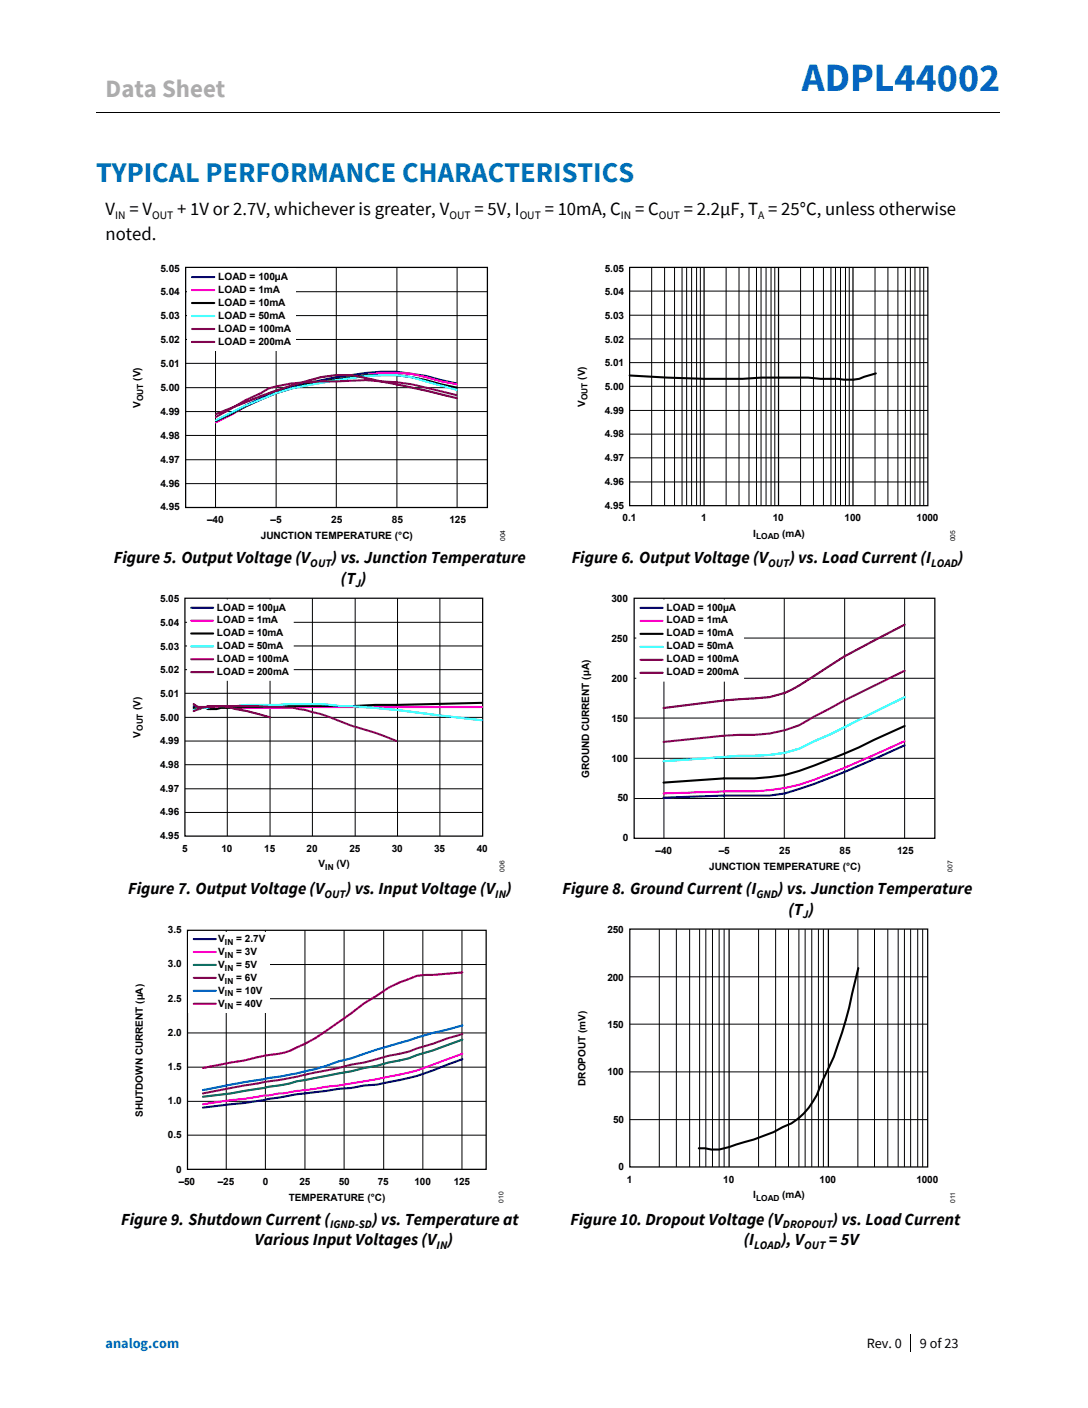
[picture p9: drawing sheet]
<svg xmlns="http://www.w3.org/2000/svg" width="216mm" height="279mm" viewBox="0 0 216 279" stroke-linecap="round" stroke-linejoin="round" font-family="sans-serif">
<g fill="none" stroke="#000" stroke-width=".2">
<path d="M19 22.3h83.2M102.4 22.3h96M36.8 57.9h59.9M42.8 53.1v47.6M54.8 53.1v47.6M66.7 53.1v47.6M78.8 53.1v47.6M90.7 53.1v47.6M36.8 62.6h59.9M36.8 67.4h59.9M36.8 72.1h59.9M36.8 76.9h59.9"/>
<path d="M36.8 81.7h59.9M36.8 86.4h59.9M36.8 91.2h59.9M36.8 96h59.9M180.6 264.7v3.5"/>
</g>
<path d="M102.2 22.2h.2v.2h-.2z" fill-rule="evenodd" fill="#000"/>
<path d="M36.8 53.1h59.9v47.6h-59.9z" fill="none" stroke="#000" stroke-width=".25"/>
<path d="M37.3 53.3h21.4v16.3h-21.4z" fill="#fff"/>
<path d="M38.1 55h4.4M90.6 76.1l-6.1-1.5-2.8-.4a32.9 32.9 0 0 0-12 .2l-3 .4-8.9 1.9a54.9 54.9 0 0 0-11.9 5.5l-3 1.4" fill="none" stroke="#000080" stroke-width=".42"/>
<path d="M38.1 57.6h4.4M90.6 76.3l-3.1-.6-5.8-1.5-6.1-.2-15 2.5a39.9 39.9 0 0 0-14.7 5.8l-3 1.5" fill="none" stroke="#f0f" stroke-width=".42"/>
<path d="M38.1 60.1h4.4M90.6 76.9l-3.1-.6a39.5 39.5 0 0 0-14.9-1.9l-5.9 .9a52.8 52.8 0 0 0-20.8 6.9l-3 1.4" fill="none" stroke="#000" stroke-width=".42"/>
<path d="M38.1 62.7h4.4M90.6 77.3l-8.9-2.5a36 36 0 0 0-12 .2 87.2 87.2 0 0 0-14.9 3 89.6 89.6 0 0 0-11.9 5.4" fill="none" stroke="#0ff" stroke-width=".42"/>
<path d="M38.1 65.3h4.4M90.6 78.4l-8.9-2.1-3-.5-6.1-.4-5.9 .3a48.4 48.4 0 0 0-13.4 1.4l-1.5 .9-3.1 1.4-5.8 3.3" fill="none" stroke="#800080" stroke-width=".42"/>
<path d="M38.1 67.9h4.4M90.6 79l-6.1-1.5-11.9-2.5a20.1 20.1 0 0 0-12 .7 103.2 103.2 0 0 0-11.9 4.1l-5.8 2.4" fill="none" stroke="#800000" stroke-width=".42"/>
<g fill="none" stroke="#000" stroke-width=".2">
<path d="M124.9 57.8h59.2M129.3 53.1v47.2M131.9 53.1v47.2M133.9 53.1v47.2M135.3 53.1v47.2M136.3 53.1v47.2M137.2 53.1v47.2M138.2 53.1v47.2M139 53.1v47.2M144.1 53.1v47.2M146.6 53.1v47.2M148.6 53.1v47.2"/>
<path d="M150.1 53.1v47.2M151 53.1v47.2M152 53.1v47.2M153 53.1v47.2M153.7 53.1v47.2M158.9 53.1v47.2M161.4 53.1v47.2M163.4 53.1v47.2M164.9 53.1v47.2M165.8 53.1v47.2M166.8 53.1v47.2M167.8 53.1v47.2"/>
<path d="M168.5 53.1v47.2M173.6 53.1v47.2M176.2 53.1v47.2M178.2 53.1v47.2M179.7 53.1v47.2M180.7 53.1v47.2M181.6 53.1v47.2M182.6 53.1v47.2M183.3 53.1v47.2M124.9 62.6h59.2M124.9 67.3h59.2M124.9 72h59.2"/>
<path d="M124.9 76.7h59.2M124.9 81.4h59.2M124.9 86.2h59.2M124.9 90.9h59.2M124.9 95.6h59.2"/>
</g>
<path d="M124.9 53.1h59.2v47.2h-59.2zM139.7 53.1v47.2M154.5 53.1v47.2M169.3 53.1v47.2" fill="none" stroke="#000" stroke-width=".25"/>
<path d="M124.9 74.5l14.8 .7z" fill="#f6f6f6"/>
<path d="M124.9 74.5l14.8 .7" fill="none" stroke="#000" stroke-width=".41"/>
<path d="M139.7 75.2l14.9-.3h-3.5l-3.7 .3z" fill="#f6f6f6"/>
<path d="M154.6 74.9h-3.5l-3.7 .3h-7.7" fill="none" stroke="#000" stroke-width=".41"/>
<path d="M154.6 74.9h5.8l2.4 .3h2z" fill="#f6f6f6"/>
<path d="M154.6 74.9h5.8l2.4 .3h2" fill="none" stroke="#000" stroke-width=".41"/>
<path d="M164.8 75.2l4.5 .1z" fill="#f6f6f6"/>
<path d="M164.8 75.2l4.5 .1" fill="none" stroke="#000" stroke-width=".41"/>
<path d="M169.3 75.3l4.5-1.2-3.3 1.1z" fill="#f6f6f6"/>
<path d="M173.8 74.1l-3.3 1.1-1.2 .1" fill="none" stroke="#000" stroke-width=".41"/>
<path d="M36.7 118.7h59.1v47.2h-59.1z" fill="none" stroke="#000" stroke-width=".25"/>
<g fill="none" stroke="#000" stroke-width=".2">
<path d="M45.1 118.7v47.2M53.6 118.7v47.2M62 118.7v47.2M70.5 118.7v47.2M78.9 118.7v47.2M87.3 118.7v47.2M36.7 123.5h59.1M36.7 128.2h59.1M36.7 132.9h59.1M36.7 137.6h59.1M36.7 142.4h59.1M36.7 147.1h59.1"/>
<path d="M36.7 151.7h59.1M36.7 156.5h59.1M36.7 161.2h59.1"/>
</g>
<path d="M37.1 119h21.2v16.1h-21.2z" fill="#fff"/>
<path d="M37.9 120.6h4.4M38.4 140.1l.9 .2h1.6l.3 .2h1.8l.9-.2h51.7" fill="none" stroke="#000080" stroke-width=".41"/>
<path d="M37.9 123.2h4.4M95.6 140.3h-38.4l-1.7 .2h-14.3a2.71 2.71 0 0 0-1.9 .2h-.9" fill="none" stroke="#f0f" stroke-width=".41"/>
<path d="M37.9 125.7h4.4M95.6 139.5l-21.2 .4-4.7 .2h-12.5l-1.7 .2h-6.4l-5.2 .2-.9 .2h-1.8l-.3-.2h-.9a1.34 1.34 0 0 1-1.6 0" fill="none" stroke="#000" stroke-width=".41"/>
<path d="M37.9 128.3h4.4M38.4 140.9l1.6-.4h.9a18.3 18.3 0 0 1 5.9-.4l2.3-.2h4.5a108.7 108.7 0 0 1 11.9 0l2.1 .2h2.1a250.3 250.3 0 0 1 17.3 1.8l8.6 1" fill="none" stroke="#0ff" stroke-width=".41"/>
<path d="M37.9 130.8h4.4M38.4 141.1a6.3 6.3 0 0 1 3.9-.8l.7-.2h2a139.7 139.7 0 0 1 13.3 .4l2.2 .4a46.1 46.1 0 0 1 9.2 3.1l4.7 1.4 4.3 1.7" fill="none" stroke="#800080" stroke-width=".41"/>
<path d="M37.9 133.4h4.4M38.4 139.7a2.72 2.72 0 0 0 2.8 .4h1.1a10.7 10.7 0 0 1 4.5 .6l2.3 .4 4.5 1.3" fill="none" stroke="#800000" stroke-width=".41"/>
<path d="M125.8 118.7h59.7v47.7h-59.7z" fill="none" stroke="#000" stroke-width=".25"/>
<path d="M131.7 118.7v47.7M143.7 118.7v47.7M155.6 118.7v47.7M167.6 118.7v47.7M179.5 118.7v47.7M125.8 126.6h59.7M125.8 134.6h59.7M125.8 142.5h59.7M125.8 150.5h59.7M125.8 158.5h59.7" fill="none" stroke="#000" stroke-width=".2"/>
<path d="M126.3 119h21.3v16.3h-21.3z" fill="#fff"/>
<path d="M127.1 120.6h4.4M179.5 147.9a176.3 176.3 0 0 1-23.8 9.6l-3 .4h-9l-12 .4" fill="none" stroke="#000080" stroke-width=".41"/>
<path d="M127.1 123.2h4.4M179.5 147.1a186.5 186.5 0 0 1-20.9 8.6 43.1 43.1 0 0 1-12 1.3l-14.9 .5" fill="none" stroke="#f0f" stroke-width=".41"/>
<path d="M127.1 125.8h4.4M179.5 144.1l-6.1 2.7a105.9 105.9 0 0 1-17.7 7 55 55 0 0 1-12 .7l-12 .8" fill="none" stroke="#000" stroke-width=".41"/>
<path d="M127.1 128.4h4.4M179.5 138.3l-15 7.5-2.9 1.3a22.2 22.2 0 0 1-11.9 2.9h-3.1l-14.9 1.1" fill="none" stroke="#0ff" stroke-width=".41"/>
<path d="M127.1 130.9h4.4M179.5 133.1a348.2 348.2 0 0 0-20.9 10.8 26.3 26.3 0 0 1-12 1.9l-2.9 .2-12 1.2" fill="none" stroke="#800080" stroke-width=".41"/>
<path d="M127.1 133.5h4.4M179.5 124l-12 6.3-3 1.9a52.2 52.2 0 0 1-8.8 5.3l-3 .8a218.9 218.9 0 0 0-21 2.2" fill="none" stroke="#800000" stroke-width=".41"/>
<path d="M37.2 184.6h59.3v47.4h-59.3z" fill="none" stroke="#000" stroke-width=".25"/>
<g fill="none" stroke="#000" stroke-width=".2">
<path d="M37.2 191.4h59.3M37.2 198.2h59.3M44.9 184.6v47.4M52.7 184.6v47.4M60.5 184.6v47.4M68.3 184.6v47.4M76.1 184.6v47.4M83.9 184.6v47.4M91.7 184.6v47.4M37.2 205h59.3M37.2 211.8h59.3M37.2 218.5h59.3"/>
<path d="M37.2 225.3h59.3"/>
</g>
<path d="M37.5 184.9h16.1v15.9h-16.1z" fill="#fff"/>
<path d="M38.4 186.3h4.4M91.8 210.2l-3 1.1a51.9 51.9 0 0 1-16.5 4.1l-2.6 .5a175.2 175.2 0 0 0-14.4 1.9l-6.8 1.1-8.2 .9" fill="none" stroke="#000080" stroke-width=".41"/>
<path d="M38.4 188.9h4.4M91.8 209.1l-5.9 2.2a40.2 40.2 0 0 1-8.9 2.4l-9.8 1.7-26.9 3.7" fill="none" stroke="#f0f" stroke-width=".41"/>
<path d="M38.4 191.5h4.4M91.8 206.3l-10.7 3.7-11.4 2.6-10.8 2a24.4 24.4 0 0 1-5.6 1.1l-7.5 1.3-5.5 .6" fill="none" stroke="#008000" stroke-width=".41"/>
<path d="M38.4 194h4.4M91.8 205.2l-3 .9-7.7 2.6a67.6 67.6 0 0 0-8.8 2.2l-2.6 .4-2.5 .6-10.9 2.3-7.8 1.2-8.2 1.6" fill="none" stroke="#800080" stroke-width=".41"/>
<path d="M38.4 196.6h4.4M91.8 203.5l-3 .8a263.5 263.5 0 0 0-19.1 5.7l-2.5 .6a46.5 46.5 0 0 1-9.7 2.7l-9 1.4-8.2 1.6" fill="none" stroke="#00f" stroke-width=".41"/>
<path d="M38.4 199.2h4.4M91.8 193l-9.1 .6a27.6 27.6 0 0 0-8 4l-2.4 1.5-2.6 2a84.8 84.8 0 0 1-9.2 6l-1.5 .7a12.3 12.3 0 0 1-5.7 1.6l-4.8 1-8.2 1.5" fill="none" stroke="#f00" stroke-width=".41"/>
<g fill="none" stroke="#000" stroke-width=".2">
<path d="M125 193.8h59.1M130.8 184.4v47.2M134.2 184.4v47.2M136.9 184.4v47.2M138.8 184.4v47.2M140.1 184.4v47.2M141.4 184.4v47.2M142.7 184.4v47.2M143.7 184.4v47.2M150.5 184.4v47.2M153.9 184.4v47.2M156.5 184.4v47.2"/>
<path d="M158.5 184.4v47.2M159.8 184.4v47.2M161.1 184.4v47.2M162.4 184.4v47.2M163.4 184.4v47.2M170.2 184.4v47.2M173.5 184.4v47.2M176.2 184.4v47.2M178.2 184.4v47.2M179.5 184.4v47.2M180.7 184.4v47.2M182.1 184.4v47.2"/>
<path d="M183.1 184.4v47.2M125 203.2h59.1M125 212.7h59.1M125 222.2h59.1"/>
</g>
<path d="M125 184.4h59.1v47.2h-59.1zM144.7 184.4v47.2M164.4 184.4v47.2" fill="none" stroke="#000" stroke-width=".25"/>
<path d="M170.3 192.1l-1.2 5.1a70.3 70.3 0 0 1-4.8 15l-1.2 2.4a14.4 14.4 0 0 1-6.1 8.3l-1.7 .8a40.8 40.8 0 0 1-9.2 3.4 12.3 12.3 0 0 1-5 1l-1.2-.2h-1.2" fill="none" stroke="#000" stroke-width=".41"/>
<text font-size="7.9" fill="#0563c1" x="159.1" y="18">ADPL44002</text>
<text font-size="5.7" fill="#006fb9" x="19" y="36.2">TYPICAL PERFORMANCE CHARACTERISTICS</text>
<text font-size="4.9" fill="#aeaaaa" x="21" y="19.3">Data Sheet</text>
<g font-size="3.7">
<text x="21" y="42.7">V</text>
<text x="21" y="47.7">noted.</text>
<text x="25.7" y="42.7">= V</text>
<text x="35.1" y="42.7">+ 1V or 2.7V, whichever is greater, V</text>
<text x="94.2" y="42.7">= 5V, I</text>
<text x="108.1" y="42.7">= 10mA, C</text>
<text x="126" y="42.7">= C</text>
<text x="135.7" y="42.7">= 2.2µF, T = 25°C, unless otherwise</text>
</g>
<g font-size="3.3">
<text x="22.6" y="111.8">Figure 5. Output Voltage (V</text>
<text x="65.8" y="111.8">) vs. Junction Temperature</text>
<text x="113.5" y="111.8">Figure 6. Output Voltage (V</text>
<text x="156.6" y="111.8">) vs. Load Current (I</text>
<text x="190.1" y="111.8">)</text>
<text x="67.6" y="115.8">(T )</text>
<text x="25.4" y="177.4">Figure 7. Output Voltage (V</text>
<text x="68.6" y="177.4">) vs. Input Voltage (V )</text>
<text x="111.6" y="177.4">Figure 8. Ground Current (I</text>
<text x="154.4" y="177.4">) vs. Junction Temperature</text>
<text x="156.5" y="181.5">(T )</text>
<text x="24" y="243.1">Figure 9. Shutdown Current (</text>
<text x="73.8" y="243.1">) vs. Temperature at</text>
<text x="113.2" y="243.1">Figure 10. Dropout Voltage (V</text>
<text x="165.2" y="243.1">) vs. Load Current</text>
<text x="50.5" y="247.1">Various Input Voltages (V )</text>
<text x="147.6" y="247.1">(I</text>
<text x="155" y="247.1">), V</text>
<text x="164.5" y="247.1">= 5V</text>
</g>
<text font-size="2.8" fill="#0563c1" x="21" y="267.5">analog.com</text>
<g font-size="2.8">
<text x="172" y="267.5">Rev. 0</text>
<text x="182.5" y="267.5">9 of 23</text>
</g>
<g font-size="2.3">
<text x="22.9" y="43.4">IN</text>
<text x="30.2" y="43.4">OUT</text>
<text x="89.2" y="43.4">OUT</text>
<text x="103.1" y="43.4">OUT</text>
<text x="123.2" y="43.4">IN</text>
<text x="130.7" y="43.4">OUT</text>
<text x="150.5" y="43.4">A</text>
<text x="61.6" y="112.5">OUT</text>
<text x="152.4" y="112.5">OUT</text>
<text x="184.8" y="112.5">LOAD</text>
<text x="70.5" y="116.5">J</text>
<text x="64.4" y="178.1">OUT</text>
<text x="98.3" y="178.1">IN</text>
<text x="150.1" y="178.1">GND</text>
<text x="159.3" y="182.2">J</text>
<text x="65.5" y="243.8">IGND-SD</text>
<text x="155.4" y="243.8">DROPOUT</text>
<text x="86.6" y="247.8">IN</text>
<text x="149.7" y="247.8">LOAD</text>
<text x="159.6" y="247.8">OUT</text>
</g>
<g font-size="2">
<text x="31.8" y="53.9">5.05</text>
<text x="120" y="53.9">5.05</text>
<text x="31.8" y="58.6">5.04</text>
<text x="43.3" y="55.6">LOAD = 100µA</text>
<text x="43.3" y="58.1">LOAD = 1mA</text>
<text x="120" y="58.6">5.04</text>
<text x="31.8" y="63.4">5.03</text>
<text x="43.3" y="60.6">LOAD = 10mA</text>
<text x="43.3" y="63.2">LOAD = 50mA</text>
<text x="43.3" y="65.8">LOAD = 100mA</text>
<text x="120" y="63.3">5.03</text>
<text x="31.8" y="68.1">5.02</text>
<text x="43.3" y="68.4">LOAD = 200mA</text>
<text x="120" y="68">5.02</text>
<text x="27.9" y="75.5" transform="rotate(-90 27.9 75.5)">(V)</text>
<text x="31.8" y="77.6">5.00</text>
<text x="31.8" y="72.9">5.01</text>
<text x="116.1" y="75.3" transform="rotate(-90 116.1 75.3)">(V)</text>
<text x="120" y="77.4">5.00</text>
<text x="120" y="72.7">5.01</text>
<text x="27.9" y="81" transform="rotate(-90 27.9 81)">V</text>
<text x="31.8" y="82.3">4.99</text>
<text x="116.1" y="80.8" transform="rotate(-90 116.1 80.8)">V</text>
<text x="120" y="82.1">4.99</text>
<text x="31.8" y="87.1">4.98</text>
<text x="120" y="86.8">4.98</text>
<text x="31.8" y="91.8">4.97</text>
<text x="120" y="91.5">4.97</text>
<text x="31.8" y="96.5">4.96</text>
<text x="31.8" y="101.3">4.95</text>
<text x="120" y="100.9">4.95</text>
<text x="120" y="96.2">4.96</text>
<text x="41.1" y="103.9">–40</text>
<text x="51.8" y="106.9">JUNCTION TEMPERATURE (°C)</text>
<text x="53.7" y="103.9">–5</text>
<text x="65.7" y="103.9">25</text>
<text x="77.8" y="103.9">85</text>
<text x="89.2" y="103.9">125</text>
<text x="123.5" y="103.5">0.1</text>
<text x="139.1" y="103.5">1</text>
<text x="149.5" y="106.5">I</text>
<text x="153.3" y="103.5">10</text>
<text x="155.2" y="106.5">(mA)</text>
<text x="167.6" y="103.5">100</text>
<text x="181.9" y="103.5">1000</text>
<text x="31.8" y="119.5">5.05</text>
<text x="121.3" y="119.5">300</text>
<text x="31.8" y="124.2">5.04</text>
<text x="43" y="121.2">LOAD = 100µA</text>
<text x="43" y="123.7">LOAD = 1mA</text>
<text x="132.2" y="121.2">LOAD = 100µA</text>
<text x="132.2" y="123.7">LOAD = 1mA</text>
<text x="31.8" y="128.9">5.03</text>
<text x="43" y="126.2">LOAD = 10mA</text>
<text x="43" y="128.8">LOAD = 50mA</text>
<text x="43" y="131.3">LOAD = 100mA</text>
<text x="121.3" y="127.4">250</text>
<text x="132.2" y="126.3">LOAD = 10mA</text>
<text x="132.2" y="128.9">LOAD = 50mA</text>
<text x="132.2" y="131.4">LOAD = 100mA</text>
<text x="31.8" y="133.6">5.02</text>
<text x="43" y="133.9">LOAD = 200mA</text>
<text x="121.3" y="135.3">200</text>
<text x="132.2" y="134">LOAD = 200mA</text>
<text x="27.9" y="141" transform="rotate(-90 27.9 141)">(V)</text>
<text x="31.8" y="143">5.00</text>
<text x="31.8" y="138.3">5.01</text>
<text x="121.3" y="143.2">150</text>
<text x="27.9" y="146.4" transform="rotate(-90 27.9 146.4)">V</text>
<text x="31.8" y="147.7">4.99</text>
<text x="31.8" y="152.4">4.98</text>
<text x="116.9" y="154.5" transform="rotate(-90 116.9 154.5)">GROUND CURRENT (µA)</text>
<text x="121.3" y="151.1">100</text>
<text x="31.8" y="161.8">4.96</text>
<text x="31.8" y="157.1">4.97</text>
<text x="122.5" y="159">50</text>
<text x="31.8" y="166.5">4.95</text>
<text x="123.6" y="166.9">0</text>
<text x="36.1" y="169">5</text>
<text x="44" y="169">10</text>
<text x="52.4" y="169">15</text>
<text x="60.8" y="169">20</text>
<text x="63.2" y="172.1">V</text>
<text x="66.8" y="172.1">(V)</text>
<text x="69.3" y="169">25</text>
<text x="77.7" y="169">30</text>
<text x="86.1" y="169">35</text>
<text x="94.6" y="169">40</text>
<text x="130.1" y="169.5">–40</text>
<text x="140.7" y="172.6">JUNCTION TEMPERATURE (°C)</text>
<text x="142.6" y="169.5">–5</text>
<text x="154.6" y="169.5">25</text>
<text x="166.6" y="169.5">85</text>
<text x="178" y="169.5">125</text>
<text x="33.3" y="185.2">3.5</text>
<text x="120.5" y="185.2">250</text>
<text x="33.3" y="192">3.0</text>
<text x="43.3" y="187">V</text>
<text x="43.3" y="189.6">V</text>
<text x="46.9" y="187">= 2.7V</text>
<text x="46.9" y="189.6">= 3V</text>
<text x="43.3" y="192.1">V</text>
<text x="43.3" y="194.7">V</text>
<text x="43.3" y="197.2">V</text>
<text x="46.9" y="192.1">= 5V</text>
<text x="46.9" y="194.7">= 6V</text>
<text x="46.9" y="197.2">= 10V</text>
<text x="120.5" y="194.6">200</text>
<text x="33.3" y="198.8">2.5</text>
<text x="43.3" y="199.8">V</text>
<text x="46.9" y="199.8">= 40V</text>
<text x="120.5" y="204">150</text>
<text x="33.3" y="205.5">2.0</text>
<text x="33.3" y="212.3">1.5</text>
<text x="116.2" y="215.4" transform="rotate(-90 116.2 215.4)">DROPOUT (mV)</text>
<text x="120.5" y="213.4">100</text>
<text x="28.4" y="221.6" transform="rotate(-90 28.4 221.6)">SHUTDOWN CURRENT (µA)</text>
<text x="33.3" y="219.1">1.0</text>
<text x="33.3" y="225.9">0.5</text>
<text x="121.7" y="222.8">50</text>
<text x="35" y="232.7">0</text>
<text x="122.8" y="232.2">0</text>
<text x="35.5" y="235.2">–50</text>
<text x="43.2" y="235.2">–25</text>
<text x="52.2" y="235.2">0</text>
<text x="57.3" y="238.3">TEMPERATURE (°C)</text>
<text x="59.4" y="235.2">25</text>
<text x="67.2" y="235.2">50</text>
<text x="75" y="235.2">75</text>
<text x="82.3" y="235.2">100</text>
<text x="90" y="235.2">125</text>
<text x="124.4" y="234.7">1</text>
<text x="143.5" y="234.7">10</text>
<text x="149.5" y="237.7">I</text>
<text x="155.2" y="237.7">(mA)</text>
<text x="162.7" y="234.7">100</text>
<text x="181.9" y="234.7">1000</text>
</g>
<g font-size="1.7">
<text x="28.4" y="79.7" transform="rotate(-90 28.4 79.7)">OUT</text>
<text x="116.6" y="79.5" transform="rotate(-90 116.6 79.5)">OUT</text>
<text x="44.6" y="187.5">IN</text>
<text x="44.6" y="190.1">IN</text>
<text x="44.6" y="192.6">IN</text>
<text x="44.6" y="195.2">IN</text>
<text x="44.6" y="197.7">IN</text>
<text x="44.6" y="200.3">IN</text>
</g>
<g font-size="1.6">
<text x="150" y="107">LOAD</text>
<text x="28.4" y="145.1" transform="rotate(-90 28.4 145.1)">OUT</text>
<text x="64.5" y="172.6">IN</text>
<text x="150" y="238.2">LOAD</text>
</g>
<g font-size="1.3">
<text x="100.2" y="107.4" transform="rotate(-90 100.2 107.4)">004</text>
<text x="189.6" y="107.4" transform="rotate(-90 189.6 107.4)">005</text>
<text x="100.1" y="173" transform="rotate(-90 100.1 173)">006</text>
<text x="189" y="173" transform="rotate(-90 189 173)">007</text>
<text x="99.9" y="238.7" transform="rotate(-90 99.9 238.7)">010</text>
<text x="189.5" y="238.7" transform="rotate(-90 189.5 238.7)">011</text>
</g>
</svg>
